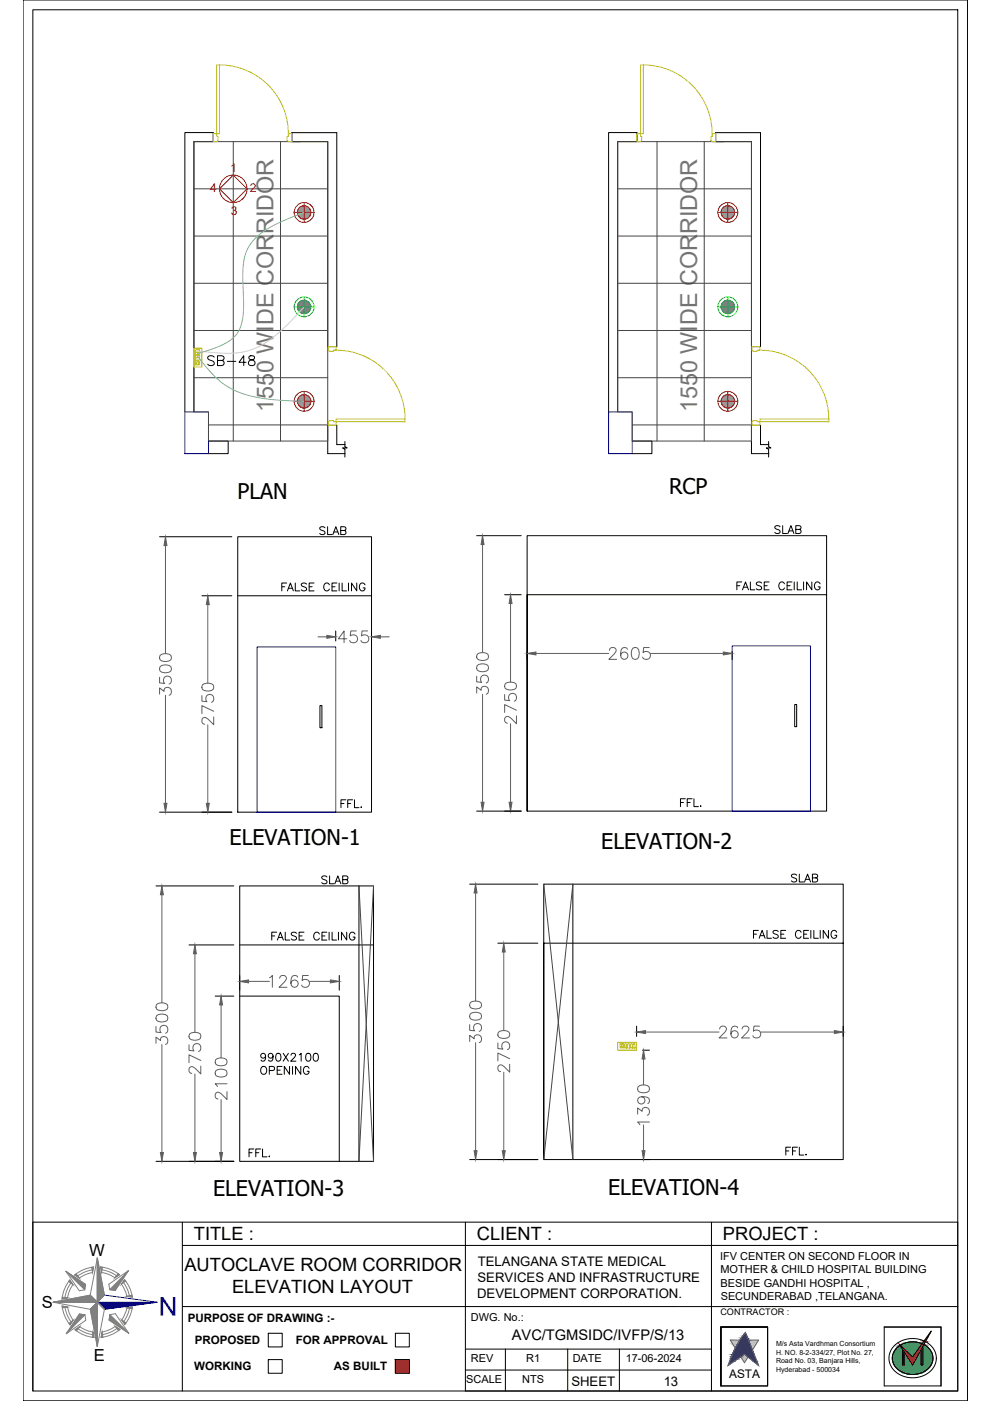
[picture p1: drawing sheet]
<svg xmlns="http://www.w3.org/2000/svg" width="420mm" height="594mm" viewBox="0 0 420 594" stroke-linecap="round" stroke-linejoin="round" font-family="sans-serif">
<!-- layer: walls -->
<path d="M82.2 56.2h8.2v3.9h-8.2v114.6M123.8 56.2v3.9M142.8 56.3v90.7h-3.9v-86.9h-15.1h3.5M261.9 56.2h8.1v3.9h-8.1v114.6M303.4 56.2v3.9M322.4 56.3v90.7h-3.8v-86.9h-15.2h3.5M142.8 188.5v-8.1h-3.9v12M322.4 188.5v-8.1h-3.8v12" fill="none" stroke="#000" stroke-width=".42"/>
<!-- layer: col -->
<path d="M78.4 174.7h10v17.7h-10zM258 174.7h10v17.7h-10z" fill="none" stroke="#00f" stroke-width=".42"/>
<!-- layer: wall -->
<path d="M88.4 187h8.3v5.4h-8.3M268 187h8.4v5.4h-8.4" fill="none" stroke="#000" stroke-width=".42"/>
<!-- layer: ELE-LIGHTING WIRING -->
<g fill="none" stroke="#454545" stroke-width=".42">
<path d="M82.2 60.1h56.7v126.9h-50.5v-12.3h-6.2zM98.9 60.1v126.9M118.9 60.1v126.9M261.9 60.1h56.7v126.9h-50.6v-12.3h-6.1zM278.6 60.1v126.9M298.6 60.1v126.9M82.2 80.1h56.7M261.9 80.1h56.7M82.2 100.1h56.7M261.9 100.1h56.7M82.2 120.1h56.7M261.9 120.1h56.7"/>
<path d="M82.2 140.1h56.7M261.9 140.1h56.7M82.2 160.2h56.7M261.9 160.2h56.7M88.4 180.2h50.5M268 180.2h50.6"/>
</g>
<!-- layer: ELE-4M UPS P.SB -->
<path d="M82.2 147.7h3.4v8h-3.4zM82.9 151.8h1.7v.9h-1.7zM82.9 150.6h1.7v.9h-1.7zM82.9 149.5h1.7v.9h-1.7zM82.9 148.3h1.7v.9h-1.7zM261.9 442h8v3.3h-8zM264.9 442.6h.9v1.8h-.9zM266 442.6h.9v1.8h-.9zM267.2 442.6h.9v1.8h-.9zM268.4 442.6h.8v1.8h-.8z" fill="none" stroke="#ffbf00" stroke-width=".42"/>
<!-- layer: ELE-4M RAW P.SB -->
<path d="M82.9 153.1h1.7v1.6h-1.7zM83.2 153.8l.3 .1zM84.1 154.2l.1 .1M84.2 153.5l-.1 .1M262.9 442.6h1.5v1.8h-1.5zM263.1 443.8l.3 .2zM263.6 443l.1 .3zM264 443.8v.2z" fill="none" stroke="#ffbf00" stroke-width=".42"/>
<!-- layer: ELE-12W LED -->
<g fill="none" stroke="#f00" stroke-width=".42">
<path d="M124.7 90.1h8.4M128.9 85.9v8.4M304.4 90.1h8.4M308.6 85.9v8.4M124.7 170.2h8.4M128.9 166v8.4M304.4 170.2h8.4M308.6 166v8.4"/>
<circle cx="128.9" cy="90.1" r="2.86"/>
<circle cx="128.9" cy="90.1" r="4.2"/>
<circle cx="308.6" cy="90.1" r="2.86"/>
<circle cx="308.6" cy="90.1" r="4.2"/>
<circle cx="128.9" cy="170.2" r="2.86"/>
<circle cx="128.9" cy="170.2" r="4.2"/>
<circle cx="308.6" cy="170.2" r="2.86"/>
<circle cx="308.6" cy="170.2" r="4.2"/>
</g>
<g fill="none" stroke="#989898" stroke-width=".42">
<path d="M126.1 90l2.9 2.9M126.1 90.1l2.8 2.8M126.1 90.3l2.6 2.6M126.1 89.8l3.1 3.1M126.1 90.5l2.5 2.4M126.1 89.7l3.2 3.2M126.1 89.6l3.4 3.3M126.1 90.6l2.3 2.3M126.1 89.5l3.5 3.4M126.2 90.8l2 2M126.2 89.3l3.5 3.5M126.2 89.2l3.6 3.6"/>
<path d="M126.2 91l1.8 1.8M126.3 89.1l3.6 3.7M126.3 89l3.7 3.7M126.3 88.9l3.8 3.8M126.3 91.3l1.4 1.4M126.4 88.8l3.8 3.8M126.5 88.6l3.9 3.9-4-3.8M126.5 91.6l.9 .9M126.6 88.5l3.9 4M126.6 88.4l4 4M126.7 88.3l4 4M126.7 88.2l4.1 4.1"/>
<path d="M126.8 88.2l4.1 4M126.9 88.1l4 4M127 88l4 4.1M127 87.9l4.1 4.1M127.1 87.9l4 4M127.2 87.8l4 4M127.4 87.7l3.9 3.9-4-3.9M127.5 87.6l3.9 3.9M127.8 87.5l3.7 3.7M127.9 87.4l3.7 3.7M128 87.4l3.6 3.6M128.1 87.4l3.6 3.5"/>
<path d="M128.2 87.3l3.5 3.5M128.3 87.3l3.4 3.4M128.5 87.3l3.3 3.3M128.6 87.2l3.2 3.2M128.7 87.2l3.1 3.1M128.9 87.2l2.9 2.9M129 87.2l2.8 2.8M129.2 87.2l2.6 2.6M129.3 87.3l2.5 2.4M129.5 87.3l2.2 2.2M129.7 87.3l2 2M130 87.4l1.6 1.7"/>
<path d="M130.2 87.5l1.3 1.3M130.6 87.8l.6 .6M131.5 91.4l-3.8-3.9 3.7 4M305.7 90l3 2.9M305.7 90.1l2.8 2.8M305.7 90.3l2.7 2.6M305.7 89.8l3.1 3.1M305.8 90.5l2.4 2.4M305.8 89.7l3.2 3.2M305.8 89.6l3.3 3.3M305.8 90.6l2.2 2.3M305.8 89.5l3.4 3.4"/>
<path d="M305.8 90.8l2.1 2M305.8 89.3l3.5 3.5M305.9 89.2l3.6 3.6M305.9 91l1.7 1.8M305.9 89.1l3.7 3.7M305.9 89l3.8 3.7M306 88.9l3.8 3.8M306 91.3l1.4 1.4M306 88.8l3.9 3.8M306.1 88.6l4 3.9-4-3.8M306.2 91.6l.8 .9M306.2 88.5l4 4"/>
<path d="M306.3 88.4l4 4M306.3 88.3l4 4M306.4 88.2l4 4.1M306.5 88.2l4 4M306.5 88.1l4.1 4M306.6 88l4.1 4.1M306.7 87.9l4 4.1M306.8 87.9l4 4M306.9 87.8l4 4M306.9 87.7l4 4M307 87.7l4 3.9M307.1 87.6l3.9 3.9"/>
<path d="M307.4 87.5l3.8 3.7M307.5 87.4l3.7 3.7M307.6 87.4l3.7 3.6M307.8 87.4l3.5 3.5M307.9 87.3l3.5 3.5M308 87.3l3.4 3.4M308.1 87.3l3.3 3.3M308.2 87.2l3.2 3.2M308.4 87.2l3 3.1M308.5 87.2l2.9 2.9M308.7 87.2l2.7 2.8M308.8 87.2l2.6 2.6"/>
<path d="M309 87.3l2.4 2.4M309.2 87.3l2.2 2.2M309.4 87.3l1.9 2M309.6 87.4l1.7 1.7M309.9 87.5l1.2 1.3M310.3 87.8l.6 .6M311.1 91.4l-3.8-3.9 3.8 4M126.1 170.1l2.9 2.9M126.1 170.2l2.8 2.8M126.1 170.4l2.6 2.6M126.1 169.9l3.1 3.1M126.1 170.5l2.5 2.5"/>
<path d="M126.1 169.8l3.2 3.2M126.1 169.7l3.4 3.3M126.1 170.7l2.3 2.3M126.1 169.5l3.5 3.5M126.2 170.9l2 2M126.2 169.4l3.5 3.5M126.2 169.3l3.6 3.6M126.2 171.1l1.8 1.8M126.3 169.2l3.6 3.7M126.3 169.1l3.7 3.7M126.3 169l3.8 3.8M126.3 171.4l1.4 1.4"/>
<path d="M126.4 168.9l3.8 3.8M126.5 168.7l3.9 3.9-4-3.8M126.5 171.7l.9 .9M126.6 168.6l3.9 4M126.6 168.5l4 4M126.7 168.4l4 4M126.7 168.3l4.1 4.1M126.9 168.2l4 4-4.1-3.9M127 168.1l4 4M127.1 168l4 4M127.2 167.9l4 4M127.3 167.8l4 4"/>
<path d="M127.4 167.8l3.9 3.9M127.5 167.7l3.9 3.9M127.6 167.7l3.8 3.8M127.8 167.6l3.7 3.7-3.8-3.7M127.9 167.5l3.7 3.7M128 167.5l3.6 3.6M128.1 167.4l3.6 3.6M128.2 167.4l3.5 3.5M128.3 167.4l3.4 3.4M128.5 167.4l3.3 3.3M128.6 167.3l3.2 3.2M128.7 167.3l3.1 3.1"/>
<path d="M128.9 167.3l2.9 2.9M129 167.3l2.8 2.8M129.2 167.3l2.6 2.6M129.3 167.3l2.5 2.5M129.5 167.4l2.2 2.2M129.7 167.4l2 2M130 167.5l1.6 1.6M130.2 167.6l1.3 1.3M130.6 167.9l.6 .6M305.7 170.1l3 2.9M305.7 170.2l2.8 2.8M305.7 170.4l2.7 2.6"/>
<path d="M305.7 169.9l3.1 3.1M305.8 170.5l2.4 2.5M305.8 169.8l3.2 3.2M305.8 169.7l3.3 3.3M305.8 170.7l2.2 2.3M305.8 169.5l3.4 3.5M305.8 170.9l2.1 2M305.8 169.4l3.5 3.5M305.9 169.3l3.6 3.6M305.9 171.1l1.7 1.8M305.9 169.2l3.7 3.7M305.9 169.1l3.8 3.7"/>
<path d="M306 169l3.8 3.8M306 171.4l1.4 1.4M306 168.9l3.9 3.8M306.1 168.7l4 3.9-4-3.8M306.2 171.7l.8 .9M306.2 168.6l4 4M306.3 168.5l4 4M306.3 168.4l4 4M306.4 168.3l4 4.1M306.5 168.2l4.1 4-4.1-3.9M306.6 168.1l4.1 4M306.8 168l4 4"/>
<path d="M306.9 167.9l4 4M306.9 167.8l4 4M307 167.8l4 3.9M307.1 167.7l3.9 3.9M307.2 167.7l3.9 3.8M307.4 167.6l3.8 3.7-3.9-3.7M307.5 167.5l3.7 3.7M307.6 167.5l3.7 3.6M307.8 167.4l3.5 3.6M307.9 167.4l3.5 3.5M308 167.4l3.4 3.4M308.1 167.4l3.3 3.3"/>
<path d="M308.2 167.3l3.2 3.2M308.4 167.3l3 3.1M308.5 167.3l2.9 2.9M308.7 167.3l2.7 2.8M308.8 167.3l2.6 2.6M309 167.3l2.4 2.5M309.2 167.4l2.2 2.2M309.4 167.4l1.9 2M309.6 167.5l1.7 1.6M309.9 167.6l1.2 1.3M310.3 167.9l.6 .6"/>
</g>
<!-- layer: ELE-12W UPS LIGHT -->
<g fill="none" stroke="#0f0" stroke-width=".42">
<path d="M124.7 130.1h8.4M128.9 125.9v8.4M304.4 130.1h8.4M308.6 125.9v8.4"/>
<circle cx="128.9" cy="130.1" r="2.86"/>
<circle cx="128.9" cy="130.1" r="4.2"/>
<circle cx="308.6" cy="130.1" r="2.86"/>
<circle cx="308.6" cy="130.1" r="4.2"/>
</g>
<g fill="none" stroke="#808080" stroke-width=".42">
<path d="M126.1 130l2.9 3M126.1 130.2l2.8 2.8M126.1 130.3l2.6 2.7M126.1 129.9l3.1 3.1M126.1 130.5l2.5 2.5M126.1 129.7l3.2 3.3M126.1 129.6l3.4 3.3M126.1 130.7l2.3 2.2M126.1 129.5l3.5 3.4M126.2 130.9l2 2M126.2 129.4l3.5 3.5M126.2 129.3l3.6 3.6"/>
<path d="M126.2 131.1l1.8 1.7M126.3 129.1l3.6 3.7M126.3 129l3.7 3.8M126.3 131.3l1.4 1.4M126.5 128.6l3.9 4-4-3.9M126.5 131.7l.9 .8M126.6 128.6l3.9 3.9M126.6 128.5l4 4M126.7 128.4l4 4M126.9 128.1l4 4.1M127 128.1l4 4M127 128l4.1 4"/>
<path d="M127.1 127.9l4 4M127.2 127.9l4 4M127.3 127.8l4 4M127.4 127.7l3.9 4M127.5 127.7l3.9 3.9M127.8 127.5l3.7 3.8M127.9 127.5l3.7 3.7M128 127.4l3.6 3.7M128.1 127.4l3.6 3.6M128.2 127.4l3.5 3.5M128.3 127.3l3.4 3.4M128.5 127.3l3.3 3.3"/>
<path d="M128.6 127.3l3.2 3.2M128.7 127.3l3.1 3M128.9 127.3l2.9 2.9M129 127.3l2.8 2.7M129.2 127.3l2.6 2.6M129.3 127.3l2.5 2.4M129.5 127.3l2.2 2.2M129.7 127.4l2 1.9M130 127.5l1.6 1.6M130.2 127.6l1.3 1.2M130.2 132.7l-3.8-3.9 3.7 3.9M130.6 127.8l.6 .6"/>
<path d="M130.9 132.2l-4.1-4 4 4.1M131.5 131.4l-3.8-3.8 3.7 3.9M305.7 130l3 3M305.7 130.2l2.8 2.8M305.7 130.3l2.7 2.7M305.7 129.9l3.1 3.1M305.8 130.5l2.4 2.5M305.8 129.7l3.2 3.3M305.8 129.6l3.3 3.3M305.8 130.7l2.2 2.2M305.8 129.5l3.4 3.4M305.8 130.9l2.1 2"/>
<path d="M305.8 129.4l3.5 3.5M305.9 129.3l3.6 3.6M305.9 131.1l1.7 1.7M305.9 129.1l3.7 3.7M305.9 129l3.8 3.8M306 131.3l1.4 1.4M306.1 128.6l4 4-4-3.9M306.2 131.7l.8 .8M306.2 128.6l4 3.9M306.3 128.5l4 4M306.3 128.4l4 4M306.5 128.1l4.1 4.1"/>
<path d="M306.6 128.1l4.1 4M306.7 128l4 4M306.8 127.9l4 4M306.9 127.9l4 4M306.9 127.8l4 4M307 127.7l4 4M307.1 127.7l3.9 3.9M307.4 127.5l3.8 3.8M307.5 127.5l3.7 3.7M307.6 127.4l3.7 3.7M307.8 127.4l3.5 3.6M307.9 127.4l3.5 3.5"/>
<path d="M308 127.3l3.4 3.4M308.1 127.3l3.3 3.3M308.2 127.3l3.2 3.2M308.4 127.3l3 3M308.5 127.3l2.9 2.9M308.7 127.3l2.7 2.7M308.8 127.3l2.6 2.6M309 127.3l2.4 2.4M309.2 127.3l2.2 2.2M309.4 127.4l1.9 1.9M309.6 127.5l1.7 1.6M309.9 127.6l1.2 1.2"/>
<path d="M309.9 132.7l-3.9-3.9 3.8 3.9M310.3 127.8l.6 .6M310.5 132.2l-4-4 3.9 4.1M311.1 131.4l-3.8-3.8 3.8 3.9"/>
</g>
<!-- layer: ELE-LIGHTING WIRING -->
<path d="M128.9 130.1l-2.3 2.6a55.7 55.7 0 0 1-18.6 15.1l-1.8 .6a41.7 41.7 0 0 1-19.1 .8l-3.3-.4" fill="none" stroke="#debad0" stroke-width=".42"/>
<path d="M128.9 90.1l-8.8 3.6a28.7 28.7 0 0 0-14.9 11.4l-.5 1.1a32.6 32.6 0 0 0-1.7 15.5l.2 2.9a34.1 34.1 0 0 1-1.3 14.3l-1.4 2.5-1.9 2.1a37.2 37.2 0 0 1-14.8 6.4M83.8 151.1a43.9 43.9 0 0 0 14.1 13.7 58.4 58.4 0 0 0 25.9 5.2l5.1 .2" fill="none" stroke="#63d7b6" stroke-width=".42"/>
<!-- layer: 0 -->
<g fill="none" stroke="#000" stroke-width=".42">
<path d="M9.8 0h400.4v594h-400.4zM13.9 4.1h392.2v585.7h-392.2zM82.2 56.2h-3.8v118.5M123.8 56.3h19M261.9 56.2h-3.9v118.5M303.4 56.3h19M138.9 192.4h7.4M142.8 188.5h3.5M146.2 187.2v2.2l1 .5h-1.9l.9 .6v3.3M318.6 192.4h7.4M322.4 188.5h3.6M325.9 187.2v2.2l1 .5h-2l1 .6v3.3"/>
<path d="M67.7 227.6h30.6M100.8 227.6h56.7v116.8h-56.7zM202.1 227.2h18.9M85.6 252.6h12.7M100.8 252.6h56.7M214 252.2h7M350.5 252.2h-127v91.7h127v-116.7h-127v116.7M142.3 267.5v4.3M157.5 267.5v4.3M223.5 276.4v3.2M310.4 276.4v3.2M135.6 299.2h.9v9.4h-.9z"/>
<path d="M336.9 298.8h.9v9.3h-.9zM67.7 344.4h30.6M202.1 343.9h18.9M66.1 375.7h33M101.6 375.7h56.8v116.8h-56.8zM152.2 375.7v116.8M199.1 374.9h28.9M242.9 374.9v116.8M211.1 399.9h16.9M357.5 399.9h-127v91.8h127v-116.8h-127v116.8M80.1 400.7h19M101.6 400.7h56.8"/>
<path d="M101.6 413.6v6.3M143.8 413.6v6.3M91.2 422.4h7.9M101.6 422.4h42.2v70.1M269.9 435.1v4.4M357.5 435.1v4.4M272.4 445.3h2.9M66.1 492.5h33M199.1 491.7h28.9M272.4 491.7h2.9M197.3 518.2v71.6h208.8M406.1 518.2h-392.2v71.6"/>
<path d="M325.4 562.7h-19.8v25M374.9 562.7h24.1v25M305.6 587.7h19.8M305.6 587.5v-24.8h19.9v24.8"/>
</g>
<!-- layer: DOOR -->
<g fill="none" stroke="#c8c92d" stroke-width=".42">
<path d="M91.9 27.5h1.2v29.2h-1.2zM93.1 27.5a29.2 29.2 0 0 1 29.1 30.4M271.5 27.5h1.2v29.2h-1.2zM272.7 27.5a29.2 29.2 0 0 1 29.2 30.4M90.4 56.7h1.5v1.2h.5v1.7l-.5 .5h-1.5zM122.3 56.7h1.5v3.4h-1.5l-.5-.5v-1.7h.5zM270 56.7h1.5v1.2h.5v1.7l-.5 .5h-1.5zM301.4 59.6v-1.7h.5v-1.2h1.5v3.4h-1.5l-.4-.5M301.4 59.6h.1M139.2 147h3.3v1.5h-1.1v.5h-1.7l-.5-.5zM141.4 148.5a29.2 29.2 0 0 1 30.3 29.2M318.8 147h3.4v1.5h-1.2v.5h-1.6l-.6-.5z"/>
<path d="M321 148.5a29.2 29.2 0 0 1 30.4 29.2M139.3 178.6l2.1-.2v.4h1.1v1.6h-3.3zM139.7 178.4h.1M142.5 177.7h29.2v1.1h-29.2zM319.1 178.5l1.9-.1v.4h1.2v1.6h-3.4v-1.6zM319.4 178.4h.1M322.2 177.7h29.2v1.1h-29.2z"/>
</g>
<!-- layer: 0 -->
<path d="M109 274.3h33.3v70.1h-33.3zM310.4 273.9h33.2v70h-33.2z" fill="none" stroke="#00f" stroke-width=".42"/>
<g fill="none" stroke="#5e5e5e" stroke-width=".42">
<path d="M70.2 231.4v45.8M204.6 230.9v45.8M88.1 256.4v33.3M216.5 255.9v33.3M67.9 277.9a3.9 3.9 0 0 1 4.5 0 1.63 1.63 0 0 1-.7 2.4 4.1 4.1 0 0 1-3.8-.5l-.2-.7zM134.8 270h3.8M147.1 270.9h-3.6l2.4-3.4v5M151.1 267.5h-2.4l-.2 2.2a1.77 1.77 0 0 1 2.7-.1 1.77 1.77 0 0 1-.4 2.7 1.77 1.77 0 0 1-2.5-.7M155.9 267.5h-2.4l-.2 2.2a1.77 1.77 0 0 1 2.6-.1 1.77 1.77 0 0 1-.3 2.7 1.77 1.77 0 0 1-2.6-.7M161.3 270h3.7M202.3 277.4a3.8 3.8 0 0 1 4.6 0 1.62 1.62 0 0 1-.8 2.4 4.1 4.1 0 0 1-3.8-.4l-.2-.8zM227.2 277.1h30.9"/>
<path d="M258.4 275.8l.4-1 1.5-.2a1.22 1.22 0 0 1 .7 1.9l-2.9 3.1h3.4M266 275.3a1.47 1.47 0 0 0-2.1-.5 3.9 3.9 0 0 0 0 4.6 1.55 1.55 0 0 0 2.2-.7 1.55 1.55 0 0 0-1-2.2 1.55 1.55 0 0 0-2 1.4M268.4 274.8a1.62 1.62 0 0 1 2.4 .7 4.1 4.1 0 0 1-.5 3.9 1.63 1.63 0 0 1-2.4-.8 4.1 4.1 0 0 1 .5-3.8zM275.3 274.6h-2.4l-.2 2.1a1.77 1.77 0 0 1 2.6 0 1.77 1.77 0 0 1-.3 2.6 1.77 1.77 0 0 1-2.6-.7M275.8 277.1h30.9M67.7 294.3v-2.6l1.9 1.4a1.61 1.61 0 0 1 1.8-1.7 1.61 1.61 0 0 1 1.3 2.2l-.3 .7-.7 .5M67.7 287.2v2.4l2.1 .2a1.77 1.77 0 0 1 0-2.7 1.77 1.77 0 0 1 2.6 .4 1.77 1.77 0 0 1-.7 2.5M67.9 282.7a3.9 3.9 0 0 1 4.5 0 1.62 1.62 0 0 1-.7 2.3 4.1 4.1 0 0 1-3.8-.4l-.2-.7zM70.2 294.8v45.8M85.6 294.9v2.4l2.2 .3a1.77 1.77 0 0 1-.1-2.7 1.77 1.77 0 0 1 2.7 .3 1.77 1.77 0 0 1-.7 2.6M85.8 290.4a3.9 3.9 0 0 1 4.6 0 1.62 1.62 0 0 1-.7 2.4 4.1 4.1 0 0 1-3.9-.5l-.2-.7zM202.1 293.9v-2.6l1.9 1.4a1.61 1.61 0 0 1 1.8-1.7 1.61 1.61 0 0 1 1.3 2.2l-.2 .7-.8 .5"/>
<path d="M202.1 286.7v2.4l2.1 .3a1.77 1.77 0 0 1 0-2.7 1.77 1.77 0 0 1 2.6 .3 1.77 1.77 0 0 1-.7 2.6M202.3 282.2a3.9 3.9 0 0 1 4.6 0 1.63 1.63 0 0 1-.8 2.4 4.1 4.1 0 0 1-3.8-.5l-.2-.7zM204.6 294.4v45.8M214 294.5v2.4l2.1 .2a1.77 1.77 0 0 1 0-2.7 1.77 1.77 0 0 1 2.6 .4 1.77 1.77 0 0 1-.7 2.5M214.2 290a3.9 3.9 0 0 1 4.5 0 1.63 1.63 0 0 1-.7 2.3 4.1 4.1 0 0 1-3.8-.4l-.2-.7zM88.1 307.3v33.3M90.6 304v3.3l-2.4-2.4a1.55 1.55 0 0 0-2.1-.4l-.5 .7v.9l.5 .8 .7 .2M90.6 301.6l-5-2.4v3.4M216.5 306.9v33.3M219 303.5v3.4l-2.4-2.4a1.51 1.51 0 0 0-2.4-.2l-.2 1.4 .4 .7 .7 .2M219 301.2l-5-2.4v3.3M68.6 379.4v45.8"/>
<path d="M201.6 378.7v45.8M82.6 404.4v33.3M105.4 416.1h8.9M114.3 414.6l1.2-1v5.1M118.6 414.8l.4-.9 1.5-.3a1.22 1.22 0 0 1 .7 1.9l-2.9 3.2h3.4M126.2 414.4a1.47 1.47 0 0 0-2.1-.5 3.8 3.8 0 0 0 0 4.5 1.55 1.55 0 0 0 2.2-.7 1.55 1.55 0 0 0-1.1-2.1 1.55 1.55 0 0 0-1.9 1.4M130.7 413.6h-2.4l-.2 2.2a1.77 1.77 0 0 1 2.7-.1 1.77 1.77 0 0 1-.4 2.7 1.77 1.77 0 0 1-2.5-.7M131.2 416.1h8.9M213.6 403.7v33.3M66.1 435.3v2.3l2.2 .3a1.77 1.77 0 0 1-.1-2.7 1.77 1.77 0 0 1 2.7 .3 1.77 1.77 0 0 1-.7 2.6M66.4 430.7a3.9 3.9 0 0 1 4.5 0 1.62 1.62 0 0 1-.7 2.4 4.1 4.1 0 0 1-3.8-.5l-.3-.7zM66.4 426a3.9 3.9 0 0 1 4.5 0 1.62 1.62 0 0 1-.7 2.3 4.1 4.1 0 0 1-3.8-.4l-.3-.8z"/>
<path d="M80.4 438.5a3.9 3.9 0 0 1 4.5 0 1.62 1.62 0 0 1-.7 2.4 4.1 4.1 0 0 1-3.8-.5l-.3-.7zM93.7 426.1v22.5M199.1 434.5v2.4l2.2 .2a1.77 1.77 0 0 1-.1-2.6 1.77 1.77 0 0 1 2.7 .3 1.77 1.77 0 0 1-.7 2.6M199.4 430a3.9 3.9 0 0 1 4.5 0 1.62 1.62 0 0 1-.7 2.4 4.1 4.1 0 0 1-3.8-.5l-.3-.7zM199.4 425.2a3.9 3.9 0 0 1 4.5 0 1.62 1.62 0 0 1-.7 2.4 4.1 4.1 0 0 1-3.8-.5l-.3-.7zM211.3 437.7a3.9 3.9 0 0 1 4.5 0 1.62 1.62 0 0 1-.7 2.4 4.1 4.1 0 0 1-3.8-.5l-.2-.7zM273.7 437.6h31.2M305.1 436.3l.5-.9 1.4-.3a1.23 1.23 0 0 1 .7 1.9l-2.8 3.1h3.3M312.8 435.8a1.48 1.48 0 0 0-2.2-.4 3.9 3.9 0 0 0 0 4.5 1.55 1.55 0 0 0 2.3-.7 1.55 1.55 0 0 0-1.1-2.1 1.55 1.55 0 0 0-1.9 1.4M314.7 436.3l.4-.9 1.5-.3a1.22 1.22 0 0 1 .7 1.9l-2.9 3.1h3.4M322 435.1h-2.3l-.3 2.2a1.77 1.77 0 0 1 2.7-.1 1.77 1.77 0 0 1-.3 2.7 1.77 1.77 0 0 1-2.6-.7M322.5 437.6h31.3"/>
<path d="M66.1 442.4v-2.6l1.9 1.4a1.61 1.61 0 0 1 1.9-1.7 1.61 1.61 0 0 1 1.2 2.2l-.2 .7-.7 .5M68.6 442.9v45.8M80.1 443v2.4l2.2 .2a1.77 1.77 0 0 1-.1-2.7 1.77 1.77 0 0 1 2.7 .4 1.77 1.77 0 0 1-.7 2.6M82.6 455.4v33.3M85.1 452.1v3.3l-2.3-2.4a1.5 1.5 0 0 0-2.4-.2l-.3 1.4 .5 .7 .7 .3M85.1 449.7l-5-2.4v3.3M91.5 454.1a3.9 3.9 0 0 1 4.5 0 1.62 1.62 0 0 1-.7 2.4 4.1 4.1 0 0 1-3.8-.5l-.3-.7zM91.5 449.3a3.9 3.9 0 0 1 4.5 0 1.63 1.63 0 0 1-.7 2.4 4.1 4.1 0 0 1-3.8-.5l-.3-.7zM96.2 459.6h-5l1 1.2M199.1 441.6v-2.6l1.9 1.5a1.61 1.61 0 0 1 1.9-1.7 1.61 1.61 0 0 1 1.2 2.1l-.2 .7-.7 .5M201.6 442.1v45.8M211.1 442.2v2.4l2.1 .3a1.77 1.77 0 0 1 0-2.7 1.77 1.77 0 0 1 2.6 .3 1.77 1.77 0 0 1-.7 2.6"/>
<path d="M213.6 454.6v33.3M216.1 451.3v3.3l-2.4-2.3a1.51 1.51 0 0 0-2.4-.3l-.2 1.4 .5 .8 .7 .2M216.1 448.9l-5-2.4v3.4M272.8 449.1v10.9M93.7 466.3v22.4M96.2 462.9v3.3l-2.3-2.3a1.5 1.5 0 0 0-2.4-.3l-.3 1.4 .5 .8 .7 .2M270.3 472.4v-2.6l2 1.5a1.61 1.61 0 0 1 1.8-1.8 1.61 1.61 0 0 1 1.2 2.2l-.2 .7-.7 .5M270.6 460.8a3.9 3.9 0 0 1 4.5 0 1.62 1.62 0 0 1-.7 2.3 4.1 4.1 0 0 1-3.8-.4l-.3-.7zM272 465.1a1.55 1.55 0 0 1 1.3 2.1 1.55 1.55 0 0 1-2.4 .6 1.55 1.55 0 0 1 .2-2.5 4.5 4.5 0 0 1 4 .5 1.47 1.47 0 0 1-.5 2.1M272.8 477v10.9M275.3 475.8h-5l1 1.2"/>
</g>
<g fill="#5e5e5e" stroke="#5e5e5e" stroke-width=".42">
<path d="M70.2 227.6l.6 3.8h-1.3z"/>
<path d="M69.5 340.6h1.3l-.6 3.8z"/>
<path d="M88.1 252.6l.6 3.8h-1.2z"/>
<path d="M87.5 340.6h1.2l-.6 3.8z"/>
<path d="M138.6 269.4l3.7 .6-3.7 .7z"/>
<path d="M157.5 270l3.8-.6v1.3z"/>
<path d="M306.7 276.5l3.7 .6-3.7 .6z"/>
<path d="M223.5 277.1l3.7-.6v1.2z"/>
<path d="M216.5 252.2l.6 3.7h-1.3z"/>
<path d="M215.8 340.2h1.3l-.6 3.7z"/>
<path d="M204 340.2h1.2l-.6 3.7z"/>
<path d="M204.6 227.2l.6 3.7h-1.2z"/>
<path d="M68.6 375.7l.7 3.7h-1.3z"/>
<path d="M68 488.7h1.3l-.7 3.8z"/>
<path d="M82.6 400.7l.7 3.7h-1.3z"/>
<path d="M82 488.7h1.3l-.7 3.8z"/>
<path d="M93.7 422.4l.7 3.7h-1.3z"/>
<path d="M93.1 488.7h1.3l-.7 3.8z"/>
<path d="M101.6 416.1l3.8-.6v1.3z"/>
<path d="M140.1 415.5l3.7 .6-3.7 .7z"/>
<path d="M201.6 374.9l.7 3.8h-1.3z"/>
<path d="M201 487.9h1.3l-.7 3.8z"/>
<path d="M213.6 399.9l.6 3.8h-1.2z"/>
<path d="M213 487.9h1.2l-.6 3.8z"/>
<path d="M269.9 437.6l3.8-.6v1.3z"/>
<path d="M353.8 437l3.7 .6-3.7 .7z"/>
<path d="M272.8 445.3l.7 3.8h-1.3z"/>
<path d="M272.2 487.9h1.3l-.7 3.8z"/>
</g>
<g fill="none" stroke="#f00" stroke-width=".42">
<path d="M93.1 80.1l5.8-5.9 5.8 5.9-5.8 5.8z"/>
<circle cx="98.9" cy="80.1" r="5.8"/>
</g>
<path d="M152.2 375.7l6.2 116.8M158.4 375.7l-6.2 116.8M230.5 374.9l12.4 116.8M242.9 374.9l-12.4 116.8" fill="none" stroke="#454545" stroke-width=".42"/>
<!-- layer: ELE-SOCKET NMBERING -->
<g fill="none" stroke="#000" stroke-width=".42">
<path d="M110.8 452.7a1.23 1.23 0 0 1 1.4-.5 1.23 1.23 0 0 1 .9 1.3v.8a1.27 1.27 0 0 1-1.3 1.3 1.27 1.27 0 0 1-1.3-1.3zM112.6 447.8a1.04 1.04 0 0 1-1.4 .8 1.04 1.04 0 0 1-.4-1.6 1.04 1.04 0 0 1 1.6 .1 1.77 1.77 0 0 1-1.1 2.9l-.6-.5M114.2 454h1.4a.87 .87 0 0 0 .8-.9 .87 .87 0 0 0-.8-.9h-1.4v3.3M115.8 447.8a1.03 1.03 0 0 1-1.5 .8 1.03 1.03 0 0 1-.4-1.6 1.03 1.03 0 0 1 1.7 .1 1.77 1.77 0 0 1-1.1 2.9l-.6-.5M117.4 446.8a1.09 1.09 0 0 1 1.5 .5l.2 .8a1.43 1.43 0 0 1-1.3 1.9 2.13 2.13 0 0 1-.4-3.2zM117.5 453.8h1.3M119.6 452.2h-2.1v3.3h2.1M120.1 446.6l2.2 3.4M122.3 446.6l-2.2 3.4M122.8 452.2v3.3l-2.3-3.3v3.3M123.4 447.4l.6-.8h.7l.6 .7-.5 1.1-1.6 1.6h2.3M124 452.2v3.3"/>
<path d="M126.9 447.3l.8-.7v3.4M127.5 452.2v3.3l-2.2-3.3v3.3M130.1 446.8a1.08 1.08 0 0 1 1.6 .5l.1 .8a1.43 1.43 0 0 1-1.3 1.9 2.14 2.14 0 0 1-.4-3.2zM131 453a1.23 1.23 0 0 0-1.4-.8 1.23 1.23 0 0 0-1 1.3v.8a1.19 1.19 0 0 0 1.2 1.3 1.19 1.19 0 0 0 1.2-1.3h-.8M133.2 446.8a1.09 1.09 0 0 1 1.6 .5l.2 .8a1.43 1.43 0 0 1-1.3 1.9 2.13 2.13 0 0 1-.5-3.2z"/>
</g>
<!-- layer: HATCH -->
<path d="M406.1 518.2v71.6" fill="none" stroke="#000" stroke-width=".42"/>
<!-- layer: TITLE -->
<g fill="none" stroke="#808080" stroke-width=".42">
<path d="M27.9 539l8.4 5.6-.4 2.3-2.3 .4zM39.1 538.5a13.9 13.9 0 0 0-6.1 2.6M41.3 533.4v18.8v-18.8M43.3 538.5a13.9 13.9 0 0 1 6.1 2.4M22.5 552.2h18.8l-3 3 3-3zM26.3 553.8l2.4 .4a12.8 12.8 0 0 0 2.3 5.6l-1.3 2a15 15 0 0 1-3.4-8M27.6 554.4a13.9 13.9 0 0 0 2.5 6.1M29.6 542.8l1.3 1.9a12.8 12.8 0 0 0-2.3 5.7l-2.3 .4a15 15 0 0 1 3.3-8zM30 544.1a13.9 13.9 0 0 0-2.5 6.1M31.7 540.7a15 15 0 0 1 8-3.4l-.5 2.3a12.8 12.8 0 0 0-5.6 2.4zM33.7 557.2l2.3 .3 .4 2.3-8.3 5.8zM38.2 549.2l3.1 3-3.1-3"/>
<path d="M38.2 549.2l-15.7 3 15.8 3 3 15.7 3-15.7M44.2 549.2l-2.9-15.8-3.1 15.8M44.2 549.2l-2.9 3v18.7v-18.7l3 3-3-3zM46.1 544.6l8.3-5.8-5.6 8.4-2.3-.3zM46.6 557.5l2.3-.4 5.7 8.3-8.4-5.6zM50.7 540.5l-2 1.4a12.8 12.8 0 0 0-5.6-2.3l-.5-2.3a15 15 0 0 1 8.1 3.2M52.4 543.9a13.9 13.9 0 0 1 2.5 5.9M52.8 542.6a15 15 0 0 1 3.3 7.4l-2.3-.3-.9-2.7-1.4-2.4zM53.8 554.6l-.8 2.6-1.4 2.5 1.3 1.9M55 554.4a13.9 13.9 0 0 1-2.5 5.9M56.1 554.2l-2.3 .4M56.1 554.3a15 15 0 0 1-3.2 7.3"/>
<path d="M31.8 563.9l2-1.4a12.7 12.7 0 0 0 5.6 2.3l.5 2.3a15 15 0 0 1-8.1-3.2zM33.1 563.4a13.9 13.9 0 0 0 6.2 2.5M43.3 564.8l-.4 2.3a15 15 0 0 0 8-3.4l-2-1.3a12.6 12.6 0 0 1-5.6 2.4M49.6 563.3a13.9 13.9 0 0 1-6.1 2.6"/>
</g>
<g fill="#808080" stroke="#808080" stroke-width=".42">
<path d="M41.3 533.4l2.9 15.8-2.9 3z"/>
<path d="M41.3 552.2v18.7l-3-15.7z"/>
<path d="M48.9 562.4l1.9 1.3-.6 .5z"/>
<path d="M46.6 557.5l8 7.9-8.4-5.6z"/>
<path d="M51.6 559.7l1.8 1.3-.5 .6z"/>
<path d="M43.3 564.8l.3 2.2-.7 .1z"/>
<path d="M39.4 564.8l.5 2.3-.8-.1z"/>
<path d="M29.2 561.2l1.8-1.4-1.3 2z"/>
<path d="M31.8 563.9l2-1.4-1.3 1.9z"/>
<path d="M33.7 557.2l2.3 .3-7.9 8.1z"/>
<path d="M22.5 552.2l15.7-3 3.1 3z"/>
<path d="M26.3 553.8l2.4 .4-2.3 .4z"/>
<path d="M26.4 550l2.2 .4-2.3 .4z"/>
<path d="M54.4 538.8l-5.6 8.4-2.3-.3z"/>
<path d="M50 540l.7 .5-2 1.4z"/>
<path d="M52.8 542.6l.5 .6-1.8 1.4z"/>
<path d="M42.6 537.3h.8l-.3 2.3z"/>
<path d="M27.9 539l8.4 5.6-.4 2.3z"/>
<path d="M38.9 537.4l.8-.1-.5 2.3z"/>
<path d="M29.6 542.8l1.3 1.9-1.8-1.3z"/>
<path d="M31.7 540.7l.6-.5 1.3 1.8z"/>
<path d="M53.8 549.7l2.2-.5 .1 .8z"/>
<path d="M53.8 554.6l2.3-.4-.1 .8z"/>
</g>
<path d="M44.2 549.2l22.4 3-22.3 3" fill="none" stroke="#00f" stroke-width=".42"/>
<path d="M41.3 552.2h25.3l-22.3 3z" fill="#00f" stroke="#00f" stroke-width=".42"/>
<!-- layer: MEP_HVAC_TEXT -->
<path d="M77.3 518.2v71.6M301.6 518.2v71.6M77.3 528.1h328.8M77.3 554h120M197.2 554h208.9M197.3 572.1h104.3M214.3 572.1v17.7M240.7 572.1v17.7M262.6 572.1v17.7M197.3 581h104.3" fill="none" stroke="#000" stroke-width=".42"/>
<!-- layer: 0.0 -->
<path d="M113.7 565.4h6v5.8h-6zM113.7 576.5h6v5.8h-6zM167.6 565.4h5.9v5.8h-5.9zM167.6 576.5h5.9v5.8h-5.9zM325.4 562.7h-19.8v25h19.8M325.5 562.7v25M374.9 562.7h24.1v25h-24.1zM379.3 570.5l2.8-1.9 3.4-.9 3.6 .1 3.1 1 2.6 1.9 1.6 2.5 .6 2.9-.7 2.9-1 1.5-1.6 1.5-3.7 1.8-4.3 .4-4-1.2-1.7-1.1-1.5-1.4-.9-1.5-.6-1.8-.1-1.9 .4-1.7 .9-1.7zM380.1 571.7a9.6 9.6 0 0 1 15.1 2.4 6.9 6.9 0 0 1-6 8.5 8.4 8.4 0 0 1-10.9-6.7l.3-1.8zM381.4 570.1l5.5 5.3 7.9-10.9-7.9 14.3zM382.6 572.1v6.7h.8v-5.6M391.2 571v7.8h-.7v-6.5" fill="none" stroke="#000" stroke-width=".42"/>
<!-- layer: MEP_HVAC_TEXT -->
<path d="M167.6 576.5l5.9 5.8v-5.8zM167.6 576.5l5.9 5.8h-5.9z" fill="#f00" stroke="#f00" stroke-width=".42"/>
<!-- layer: 0.0 -->
<g fill="#000" stroke="#000" stroke-width=".42">
<path d="M391.2 571v1.1h-.6z"/>
<path d="M382.6 572.3l.8 .9zM382.6 572.3l.8 .9h-.8z"/>
<path d="M382.6 573.2l.8 5.6v-5.6zM382.6 573.2l.8 5.6h-.8z"/>
<path d="M390.6 572.1l.6 .2zM390.6 572.1l.6 .2z"/>
<path d="M390.5 572.3l.7 6.5v-6.5zM390.5 572.3l.7 6.5h-.7z"/>
</g>
<g fill="#139b48" stroke="#139b48" stroke-width=".42">
<path d="M386.7 569h.5z"/>
<path d="M386.5 582.8h.8z"/>
<path d="M386.7 569h.7zM386.4 569h1z"/>
<path d="M386.4 569h1.2zM386.3 569h1.3z"/>
<path d="M386.3 569l1.5 .1zM386 569.1h1.8z"/>
<path d="M386 569.1h2zM385.9 569.1h2.1z"/>
<path d="M385.9 569.1h2.3zM385.6 569.1h2.6z"/>
<path d="M385.6 569.1h2.8zM385.5 569.1h2.9z"/>
<path d="M385.5 569.1l3.1 .1zM385.3 569.2h3.3z"/>
<path d="M385.3 569.2h3.5zM385.1 569.2h3.7z"/>
<path d="M385.1 569.2h3.9zM384.9 569.2h4.1z"/>
<path d="M384.9 569.2l4.2 .1zM384.7 569.3h4.4z"/>
<path d="M384.7 569.3h4.7zM384.5 569.3h4.9z"/>
<path d="M384.5 569.3h5zM384.4 569.3h5.1z"/>
<path d="M384.4 569.3l5.4 .1zM384.1 569.4h5.7z"/>
<path d="M384.1 569.4h5.8zM384 569.4h5.9z"/>
<path d="M384 569.4l6.1 .1zM383.8 569.5h6.3z"/>
<path d="M383.8 569.5l6.5 .1zM383.6 569.6h6.7z"/>
<path d="M383.6 569.6h6.9zM383.4 569.6h7.1z"/>
<path d="M383.4 569.6l7.2 .1zM383.3 569.7h7.3z"/>
<path d="M383.3 569.7l7.5 .1zM383 569.8h7.8z"/>
<path d="M383 569.8h8zM382.9 569.8h8.1z"/>
<path d="M382.9 569.8h8.1zM382.7 569.9h8.2z"/>
<path d="M382.7 569.9h8.2zM382.4 570.1h8.4z"/>
<path d="M382.4 570.1h8.4zM382 570.3h8.7z"/>
<path d="M391.6 570.3h.4zM391.6 570.3h.4z"/>
<path d="M382 570.3h8.7zM381.7 570.4h8.8z"/>
<path d="M391.6 570.3l.7 .2zM391.6 570.3l.7 .2h-.8z"/>
<path d="M381.6 570.5l.1 .2zM381.3 570.7h.4z"/>
<path d="M391.5 570.5l1.1 .2zM391.5 570.5l1.1 .2h-1.2z"/>
<path d="M381.3 570.7l.6 .2zM381 570.9h.9z"/>
<path d="M391.4 570.7l1.5 .2zM391.4 570.7l1.5 .2h-1.7z"/>
<path d="M391.2 570.9l1.7 .1zM391.2 570.9l1.7 .1z"/>
<path d="M381 570.9l1 .2zM380.7 571.1l.3-.2 1 .2z"/>
<path d="M391.2 571l2 .2zM391.2 571l2 .2z"/>
<path d="M380.7 571.1l1.5 .3zM380.5 571.4l.2-.3 1.5 .3z"/>
<path d="M391.2 571.2l2.3 .2zM391.2 571.2l2.3 .2h-2.3z"/>
<path d="M380.5 571.4l1.8 .2-.1-.2zM380.2 571.6l.3-.2 1.8 .2z"/>
<path d="M391.2 571.4l2.5 .2-.2-.2zM391.2 571.4l2.5 .2h-2.5z"/>
<path d="M380.2 571.6l2.3 .3-.2-.3zM380.2 571.6l2.3 .3h-2.5z"/>
<path d="M391.2 571.6l2.7 .3-.2-.3zM391.2 571.6l2.7 .3h-2.7z"/>
<path d="M380 571.9l2.6 .2-.1-.2zM380 571.9l2.6 .2h-2.8z"/>
<path d="M379.8 572.1h2.8zM379.8 572.1h2.8z"/>
<path d="M391.2 571.9l3 .3-.3-.3zM391.2 571.9l3 .3h-3z"/>
<path d="M379.8 572.1l2.8 .3v-.3zM379.8 572.1l2.8 .3h-3.1z"/>
<path d="M391.2 572.2l3.2 .2-.2-.2zM391.2 572.2l3.2 .2h-3.2z"/>
<path d="M379.5 572.4l3.1 .3v-.3zM379.5 572.4l3.1 .3h-3.3z"/>
<path d="M391.2 572.4l3.4 .3-.2-.3zM391.2 572.4l3.4 .3h-3.4z"/>
<path d="M379.3 572.7l3.3 .2v-.2zM379.3 572.7l3.3 .2h-3.4z"/>
<path d="M391.2 572.7l3.5 .3-.1-.3zM391.2 572.7l3.5 .3h-3.5z"/>
<path d="M379.2 572.9l3.4 .3v-.3zM379.2 572.9l3.4 .3h-3.6z"/>
<path d="M391.2 573l3.7 .3-.2-.3zM391.2 573l3.7 .3h-3.7z"/>
<path d="M379 573.2l3.6 .3v-.3zM379 573.2l3.6 .3h-3.7z"/>
<path d="M391.2 573.3l3.8 .3-.1-.3zM391.2 573.3l3.8 .3h-3.8z"/>
<path d="M378.9 573.5l3.7 .3v-.3zM378.9 573.5l3.7 .3h-3.9z"/>
<path d="M391.2 573.6l4 .3-.2-.3zM391.2 573.6l4 .3h-4z"/>
<path d="M378.7 573.8l3.9 .3v-.3zM378.7 573.8l3.9 .3h-4z"/>
<path d="M391.2 573.9l4.1 .3-.1-.3zM391.2 573.9l4.1 .3h-4.1z"/>
<path d="M378.6 574.1l4 .3v-.3zM378.6 574.1l4 .3h-4.1z"/>
<path d="M391.2 574.2l4.2 .3-.1-.3zM391.2 574.2l4.2 .3h-4.2z"/>
<path d="M378.5 574.4l4.1 .3v-.3zM378.5 574.4l4.1 .3h-4.1z"/>
<path d="M391.2 574.5l4.2 .3v-.3zM391.2 574.5l4.2 .3h-4.2z"/>
<path d="M378.5 574.7l4.1 .3v-.3zM378.5 574.7l4.1 .3h-4.2z"/>
<path d="M391.2 574.8l4.3 .3-.1-.3zM391.2 574.8l4.3 .3h-4.3z"/>
<path d="M378.4 575l4.2 .4v-.4zM378.4 575l4.2 .4h-4.2z"/>
<path d="M391.2 575.1l4.3 .3v-.3zM391.2 575.1l4.3 .3h-4.3z"/>
<path d="M381.7 570.4l5.2 5 3.6-5zM381.7 570.4l5.2 5z"/>
<path d="M378.4 575.4l4.2 .3v-.3zM378.4 575.4l4.2 .3h-4.3z"/>
<path d="M391.2 575.4l4.4 .3-.1-.3zM391.2 575.4l4.4 .3h-4.4z"/>
<path d="M378.3 575.7l4.3 .3v-.3zM378.3 575.7l4.3 .3h-4.3z"/>
<path d="M391.2 575.7l4.4 .3v-.3zM391.2 575.7l4.4 .3h-4.4z"/>
<path d="M378.3 576l4.3 .3v-.3zM378.3 576l4.3 .3h-4.3z"/>
<path d="M391.2 576l4.3 .4 .1-.4zM391.2 576l4.3 .4h-4.3z"/>
<path d="M378.3 576.3l4.3 .3v-.3zM378.3 576.3l4.3 .3h-4.2z"/>
<path d="M391.2 576.4l4.3 .3v-.3zM391.2 576.4l4.3 .3h-4.3z"/>
<path d="M378.4 576.6l4.2 .3v-.3zM378.4 576.6l4.2 .3h-4.2z"/>
<path d="M391.2 576.7l4.2 .3 .1-.3zM391.2 576.7l4.2 .3h-4.2z"/>
<path d="M378.4 576.9l4.2 .3v-.3zM378.4 576.9l4.2 .3h-4.1z"/>
<path d="M391.2 577l4.2 .3v-.3zM391.2 577l4.2 .3h-4.2z"/>
<path d="M378.5 577.2l4.1 .3v-.3zM378.5 577.2l4.1 .3h-4z"/>
<path d="M391.2 577.3l4.1 .3 .1-.3zM391.2 577.3l4.1 .3h-4.1z"/>
<path d="M378.6 577.5l4 .4v-.4zM378.6 577.5l4 .4h-3.9z"/>
<path d="M391.2 577.6l4 .3 .1-.3zM391.2 577.6l4 .3h-4z"/>
<path d="M378.7 577.9l3.9 .3v-.3zM378.7 577.9l3.9 .3h-3.8z"/>
<path d="M391.2 577.9l3.9 .3 .1-.3zM391.2 577.9l3.9 .3h-3.9z"/>
<path d="M378.8 578.2l3.8 .2v-.2zM378.8 578.2l3.8 .2h-3.7z"/>
<path d="M391.2 578.2l3.7 .3 .2-.3zM391.2 578.2l3.7 .3h-3.7z"/>
<path d="M390.5 572.4v6.3zM390.5 572.4v6.3h-3.5z"/>
<path d="M383.4 573.2l3.5 5.5zM383.4 573.2l3.5 5.5h-3.5z"/>
<path d="M378.9 578.4l3.7 .3v-.3zM378.9 578.4l3.7 .3h-3.5z"/>
<path d="M391.2 578.5l3.6 .3 .1-.3zM391.2 578.5l3.6 .3h-3.6z"/>
<path d="M387 578.7l3.5 .1zM387 578.7l3.5 .1z"/>
<path d="M383.4 578.7l3.5 .1zM383.4 578.7l3.5 .1z"/>
<path d="M379.1 578.7l3.5 .1zM379.1 578.7l3.5 .1z"/>
<path d="M379.1 578.8h15.7zM379.1 578.8h15.7z"/>
<path d="M379.1 578.8l15.5 .2 .2-.2zM379.1 578.8l15.5 .2h-15.3z"/>
<path d="M379.3 579h15.3zM379.3 579l15.3 .1z"/>
<path d="M379.3 579.1l15.1 .2 .2-.2zM379.3 579.1l15.1 .2h-15z"/>
<path d="M379.4 579.3h15zM379.4 579.3l15 .1z"/>
<path d="M379.5 579.4l14.7 .2 .2-.2zM379.5 579.4l14.7 .2h-14.6z"/>
<path d="M379.6 579.6h14.6zM379.6 579.6h14.6z"/>
<path d="M379.7 579.6l14.3 .2 .2-.2zM379.7 579.6l14.3 .2h-14.1z"/>
<path d="M379.9 579.8h14.1zM379.9 579.8l14.1 .1z"/>
<path d="M379.9 579.9h14.1zM379.9 579.9l13.9 .2z"/>
<path d="M380.1 580.1h13.7zM380.1 580.1h13.6z"/>
<path d="M380.1 580.1h13.6zM380.1 580.1l13.4 .2z"/>
<path d="M380.3 580.3h13.2zM380.3 580.3l13.2 .1z"/>
<path d="M380.4 580.4h13.1zM380.4 580.4l12.9 .2z"/>
<path d="M380.6 580.6h12.7zM380.6 580.6h12.6z"/>
<path d="M380.6 580.6h12.6zM380.6 580.6l12.4 .2z"/>
<path d="M380.9 580.8h12.1zM380.9 580.8h12.1z"/>
<path d="M380.9 580.8h12.1zM380.9 580.8l11.8 .2z"/>
<path d="M381.2 581h11.5zM381.2 581l11.5 .1z"/>
<path d="M381.2 581.1h11.5zM381.2 581.1l11.2 .1z"/>
<path d="M381.5 581.2h10.9zM381.5 581.2l10.9 .1z"/>
<path d="M381.5 581.3h10.9zM381.5 581.3l10.6 .1z"/>
<path d="M381.8 581.4h10.3zM381.8 581.4l10.3 .1z"/>
<path d="M381.8 581.5h10.3zM381.8 581.5l10 .1z"/>
<path d="M382.1 581.6h9.7zM382.1 581.6h9.6z"/>
<path d="M382.1 581.6h9.6zM382.1 581.6l9.4 .2z"/>
<path d="M382.4 581.8h9.1zM382.4 581.8h9z"/>
<path d="M382.5 581.8h8.9zM382.5 581.8l8.6 .1z"/>
<path d="M382.8 581.9h8.3zM382.8 581.9l8.3 .1z"/>
<path d="M382.8 582h8.3zM382.8 582l8 .1z"/>
<path d="M383.1 582.1h7.7zM383.1 582.1h7.6z"/>
<path d="M383.2 582.1h7.5zM383.2 582.1l7.2 .1z"/>
<path d="M383.5 582.2h6.9zM383.5 582.2h6.9z"/>
<path d="M383.5 582.2h6.9zM383.5 582.2l6.6 .1z"/>
<path d="M383.8 582.3h6.3zM383.8 582.3l6.2 .1z"/>
<path d="M383.9 582.4h6.1zM383.9 582.4h5.8z"/>
<path d="M384.2 582.4h5.5zM384.2 582.4l5.4 .1z"/>
<path d="M384.3 582.5h5.3zM384.3 582.5h5z"/>
<path d="M384.6 582.5h4.7zM384.6 582.5l4.6 .1z"/>
<path d="M384.6 582.6h4.6zM384.6 582.6h4.3z"/>
<path d="M385 582.6h3.9zM385 582.6h3.9z"/>
<path d="M385 582.6h3.9zM385 582.6l3.5 .1z"/>
<path d="M385.3 582.7h3.2zM385.3 582.7h3.2z"/>
<path d="M385.4 582.7h3.1zM385.4 582.7h2.7z"/>
<path d="M385.7 582.7h2.4zM385.7 582.7h2.4z"/>
<path d="M385.8 582.7h2.3zM385.8 582.7l1.9 .1z"/>
<path d="M386.1 582.8h1.6zM386.1 582.8h1.6z"/>
<path d="M386.2 582.8h1.5zM386.2 582.8h1.1z"/>
<path d="M386.5 582.8h.8zM386.6 582.8h.7z"/>
</g>
<g fill="#ed1f24" stroke="#ed1f24" stroke-width=".42">
<path d="M394.8 564.5l-2.3 4.1h-.7z"/>
<path d="M391.8 568.6h.7z"/>
<path d="M391 569.8l.2 .1z"/>
<path d="M391.2 569.9h.6z"/>
<path d="M391.8 568.6l.6 .2zM392.1 568.8h.3z"/>
<path d="M391.8 568.6l.3 .2zM391.8 568.6l.3 .2z"/>
<path d="M391.7 568.8l.7 .1zM391.7 568.8l.7 .1z"/>
<path d="M391.6 568.9l.3 .9 .5-.9zM391.6 568.9l.3 .9h-.9z"/>
<path d="M391 569.8h.9zM391 569.8l.8 .1z"/>
<path d="M391.2 569.9l.5 .1zM391.4 570h.3z"/>
<path d="M390.9 569.9l.5 .1zM390.9 569.9l.5 .1z"/>
<path d="M390.8 570l.9 .2zM390.8 570l.9 .2z"/>
<path d="M390.7 570.2l.8 .3 .2-.3zM390.7 570.2l.8 .3h-1z"/>
<path d="M390.5 570.5l-1.7 4.9 2.7-4.9zM390.5 570.5l-1.7 4.9h-1.9z"/>
<path d="M381.6 570.5l5.3 4.9zM381.6 570.5l5.3 4.9h-2.1z"/>
<path d="M384.8 575.4l2.1 3.4zM384.8 575.4h4l-1.9 3.4z"/>
</g>
<!-- layer: 0 -->
<path d="M381.4 570.1l.3 .3z" fill="#ed1f24" stroke="#ed1f24" stroke-width=".42"/>
<g fill="#c7c8ca" stroke="#c7c8ca" stroke-width=".42">
<path d="M311.2 570.7h1l-.2 .4z"/>
<path d="M317.3 568.3h4.3l-2.1 3.3z"/>
<path d="M314.1 575.3l1.5-1.1 1.4 1.1z"/>
<path d="M314.1 575.3l3 .1z"/>
<path d="M309.7 568.3l4.1 .4 .3-.4zM309.7 568.3l4.1 .4h-3.9z"/>
<path d="M309.9 568.7l3.6 .3 .3-.3zM309.9 568.7l3.6 .3h-3.4z"/>
<path d="M310.1 569l3 .5 .4-.5zM310.1 569l3 .5h-2.7z"/>
<path d="M310.4 569.5l2.4 .4 .3-.4zM310.4 569.5l2.4 .4h-2.2z"/>
<path d="M310.6 569.9l1.9 .4 .3-.4zM310.6 569.9l1.9 .4h-1.6z"/>
<path d="M310.9 570.3l1.3 .4 .3-.4zM310.9 570.3l1.3 .4h-1z"/>
<path d="M311.2 570.7l.2 .4h.6zM311.4 571.1h.6l-.3 .5z"/>
<path d="M317.3 568.3l1.3 3.3h.9zM318.6 571.6h.9l-.5 .9z"/>
<path d="M314.1 575.3l3 .1zM314.1 575.4h3l-1.5 2.4z"/>
</g>
<path d="M314.1 575.3l1.5 2.5 1.5-2.4M314.3 568.3h-4.6l2 3.3M316 565l5.6 14-6-4.8-6.9 4.8 3.3-7.8zM317.3 568.3h4.3l-2.6 4.2" fill="none" stroke="#636466" stroke-width=".42"/>
<g fill="#293189" stroke="#293189" stroke-width=".42">
<path d="M316 565l.4 .8h-.9z"/>
<path d="M309.4 577.2h2l-2.7 1.8z"/>
<path d="M315.6 574.2h4.1l1.2 3z"/>
<path d="M315.5 565.8l1.2 .8-.3-.8zM315.5 565.8l1.2 .8h-1.8z"/>
<path d="M314.9 566.6l2.1 .8-.3-.8zM314.9 566.6l2.1 .8h-2.7z"/>
<path d="M314.3 567.4l3 .9-.3-.9zM314.3 567.4l3 .9h-3.6z"/>
<path d="M313.7 568.3l3.8 .4-.2-.4zM313.7 568.3l3.8 .4h-4z"/>
<path d="M313.5 568.7l4.2 .4-.2-.4zM313.5 568.7l4.2 .4h-4.5z"/>
<path d="M313.2 569.1l4.6 .4-.1-.4zM313.2 569.1l4.6 .4h-4.9z"/>
<path d="M312.9 569.5l5.1 .4-.2-.4zM312.9 569.5l5.1 .4h-5.3z"/>
<path d="M312.7 569.9l5.5 .5-.2-.5zM312.7 569.9l5.5 .5h-5.8z"/>
<path d="M312.4 570.4l5.9 .4-.1-.4zM312.4 570.4l5.9 .4h-6.1z"/>
<path d="M312.2 570.8l6.3 .4-.2-.4zM312.2 570.8l6.3 .4h-6.5z"/>
<path d="M312 571.2l6.7 .5-.2-.5zM312 571.2l6.7 .5h-7z"/>
<path d="M311.7 571.7l7.2 .4-.2-.4zM311.7 571.7l7.2 .4h-7.4z"/>
<path d="M311.5 572.1l7.5 .5-.1-.5zM311.5 572.1l7.5 .5h-7.7z"/>
<path d="M311.3 572.6l7.9 .4-.2-.4zM311.3 572.6l7.9 .4h-8.1z"/>
<path d="M311.1 573l8.3 .5-.2-.5zM311.1 573l8.3 .5h-8.5z"/>
<path d="M310.9 573.5l8.7 .4-.2-.4zM310.9 573.5l8.7 .4h-8.9z"/>
<path d="M310.7 573.9l9 .3-.1-.3zM310.7 573.9l9 .3h-9.2z"/>
<path d="M310.5 574.2h5.1zM310.5 574.2l4.9 .2z"/>
<path d="M310.5 574.4l3.6 .9 1.3-.9zM310.5 574.4l3.6 .9h-4z"/>
<path d="M310.1 575.3l2.7 .9 1.3-.9zM310.1 575.3l2.7 .9h-3.1z"/>
<path d="M315.6 574.2l3.7 3h1.6zM319.3 577.2h1.6l.7 1.8z"/>
<path d="M309.7 576.2l1.7 1 1.4-1zM309.7 576.2l1.7 1h-2z"/>
</g>
<text font-size="11.1" fill="#00f" x="75.3" y="549.9" transform="rotate(180 75.3 549.9)">N</text>
<g font-size="9.9" fill="#767676">
<text x="116" y="174.7" transform="rotate(-90 116 174.7)">1550 WIDE CORRIDOR</text>
<text x="295.6" y="174.7" transform="rotate(-90 295.6 174.7)">1550 WIDE CORRIDOR</text>
</g>
<g font-size="9.2">
<text x="283.6" y="209.3">RCP</text>
<text x="100.7" y="211.5">PLAN</text>
<text x="97.3" y="358.1">ELEVATION-1</text>
<text x="254.9" y="359.9">ELEVATION-2</text>
<text x="90.3" y="507.2">ELEVATION-3</text>
<text x="257.8" y="506.7">ELEVATION-4</text>
</g>
<text font-size="7.9" x="86.8" y="155.9">SB-48</text>
<g font-size="7.8">
<text x="82.2" y="526">TITLE :</text>
<text x="202.2" y="526">CLIENT :</text>
<text x="306.5" y="526">PROJECT :</text>
<text x="78.2" y="539.1">AUTOCLAVE ROOM CORRIDOR</text>
<text x="98.4" y="548.5">ELEVATION LAYOUT</text>
</g>
<g font-size="7.1">
<text x="327.4" y="227.2">SLAB</text>
<text x="118.2" y="251.5">FALSE CEILING</text>
<text x="135.1" y="375.7">SLAB</text>
<text x="334.4" y="375">SLAB</text>
<text x="332" y="490.7">FFL.</text>
</g>
<g font-size="7">
<text x="37.8" y="532.6">W</text>
<text x="17.8" y="554.8">S</text>
<text x="39.8" y="577">E</text>
</g>
<g font-size="6.6">
<text x="134.4" y="227.5">SLAB</text>
<text x="311.1" y="250.8">FALSE CEILING</text>
<text x="143.2" y="343.3">FFL.</text>
<text x="287.2" y="342.9">FFL.</text>
<text x="113.9" y="399.3">FALSE CEILING</text>
<text x="318.2" y="398.6">FALSE CEILING</text>
<text x="104.4" y="491.4">FFL.</text>
</g>
<text font-size="6.2" x="217" y="568.1">AVC/TGMSIDC/IVFP/S/13</text>
<g font-size="5.6">
<text x="202.6" y="536.8">TELANGANA STATE MEDICAL</text>
<text x="202.5" y="543.6">SERVICES AND INFRASTRUCTURE</text>
<text x="202.3" y="550.3">DEVELOPMENT CORPORATION.</text>
<text x="242.2" y="587.7">SHEET</text>
<text x="281.4" y="587.7">13</text>
</g>
<g font-size="5.1" fill="#f00">
<text x="97.5" y="73">1</text>
<text x="89.1" y="81.5">4</text>
<text x="106" y="81.5">2</text>
<text x="97.9" y="91.3">3</text>
</g>
<text font-size="5" x="309.1" y="584.1">ASTA</text>
<g font-size="4.9">
<text x="79.6" y="560.4">PURPOSE OF DRAWING :-</text>
<text x="82.5" y="569.9">PROPOSED</text>
<text x="125.4" y="569.9">FOR APPROVAL</text>
<text x="82.4" y="580.7">WORKING</text>
<text x="141.6" y="580.7">AS BUILT</text>
</g>
<g font-size="4.7">
<text x="305.3" y="534.3">IFV CENTER ON SECOND FLOOR IN</text>
<text x="305.4" y="539.9">MOTHER &amp; CHILD HOSPITAL BUILDING</text>
<text x="305.4" y="545.5">BESIDE GANDHI HOSPITAL ,</text>
<text x="305.6" y="551.2">SECUNDERABAD ,TELANGANA.</text>
<text x="199.6" y="560.1">DWG. No.:</text>
<text x="199.6" y="577.7">REV</text>
<text x="223.1" y="577.7">R1</text>
<text x="242.8" y="577.7">DATE</text>
<text x="265.3" y="577.7">17-06-2024</text>
<text x="197.7" y="586.6">SCALE</text>
<text x="221.4" y="586.6">NTS</text>
</g>
<text font-size="3.8" x="305.5" y="557.4">CONTRACTOR :</text>
<g font-size="3">
<text x="329" y="574.5">H. NO. 8-2-334/27, Plot No. 27,</text>
<text x="329" y="570.9">M/s Asta Vardhman Consortium</text>
<text x="329" y="581.6">Hyderabad - 500034</text>
<text x="329" y="578">Road No. 03, Banjara Hills,</text>
</g>
</svg>
